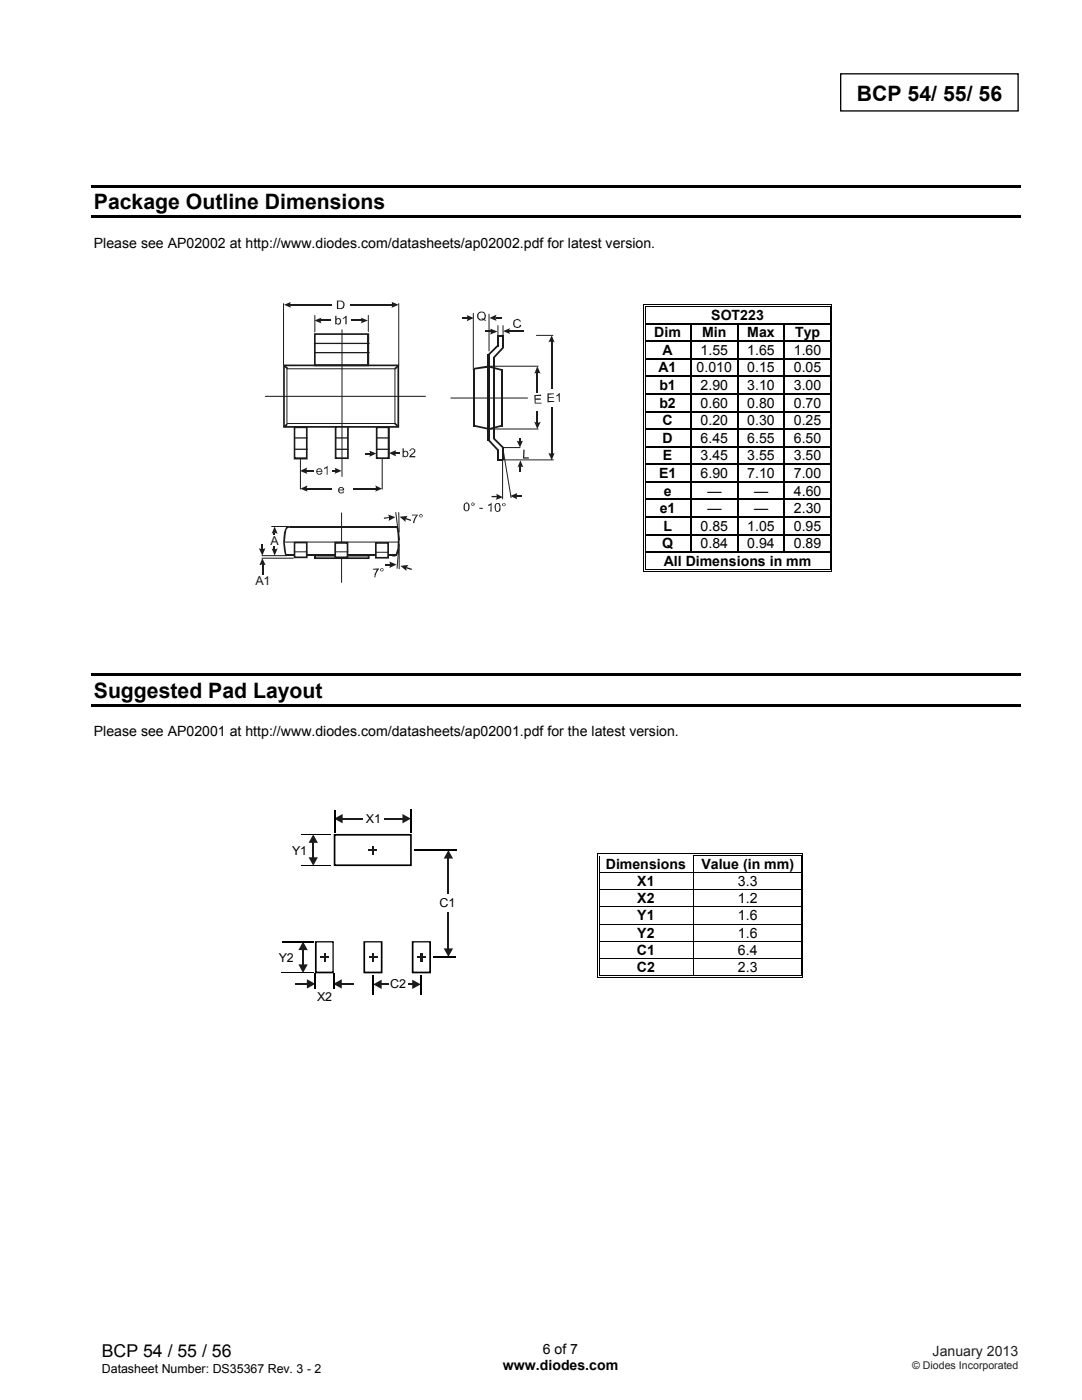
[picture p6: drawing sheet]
<svg xmlns="http://www.w3.org/2000/svg" width="216mm" height="279mm" viewBox="0 0 216 279" stroke-linecap="round" stroke-linejoin="round" font-family="sans-serif">
<path d="M167.7 14.7h35.5v7.4h-35.5z" fill="none" stroke="#000" stroke-width=".26"/>
<g fill="#000">
<path d="M18.2 36.9h185.5v.6h-185.5zM18.2 43h185.5v.6h-185.5zM128.3 60.7h.2v.5h-.2zM128.3 60.7h.5v.1h-.5zM128.3 64.5h.2v.2h-.2zM128.3 68h.2v.2h-.2zM128.3 71.5h.2v.2h-.2zM128.3 75h.2v.2h-.2zM128.3 78.5h.2v.3h-.2zM128.7 61h.1v.2h-.1zM128.7 64.5h.1v.2h-.1zM128.7 68h.1v.2h-.1z"/>
<path d="M128.7 71.5h.1v.2h-.1zM128.7 75h.1v.2h-.1zM128.7 78.5h.1v.3h-.1zM137.8 64.5h.2v.2h-.2zM137.8 68h.2v.2h-.2zM137.8 71.5h.2v.2h-.2zM137.8 75h.2v.2h-.2zM137.8 78.5h.2v.3h-.2zM147.1 64.5h.2v.2h-.2zM147.1 68h.2v.2h-.2zM147.1 71.5h.2v.2h-.2zM147.1 75h.2v.2h-.2z"/>
<path d="M147.1 78.5h.2v.3h-.2zM156.4 64.5h.2v.2h-.2zM156.4 68h.2v.2h-.2zM156.4 71.5h.2v.2h-.2zM156.4 75h.2v.2h-.2zM156.4 78.5h.2v.3h-.2zM165.5 60.7h.6v.1h-.6zM165.5 61h.2v.2h-.2zM165.5 64.5h.2v.2h-.2zM165.5 68h.2v.2h-.2zM165.5 71.5h.2v.2h-.2zM165.5 75h.2v.2h-.2z"/>
<path d="M165.5 78.5h.2v.3h-.2zM165.9 60.7h.2v.5h-.2zM165.9 64.5h.2v.2h-.2zM165.9 68h.2v.2h-.2zM165.9 71.5h.2v.2h-.2zM165.9 75h.2v.2h-.2zM165.9 78.5h.2v.3h-.2zM128.3 82h.2v.3h-.2zM128.3 85.5h.2v.3h-.2zM128.3 89h.2v.3h-.2zM128.3 92.5h.2v.3h-.2zM128.3 96h.2v.3h-.2z"/>
<path d="M128.3 99.5h.2v.3h-.2zM128.7 82h.1v.3h-.1zM128.7 85.5h.1v.3h-.1zM128.7 89h.1v.3h-.1zM128.7 92.5h.1v.3h-.1zM128.7 96h.1v.3h-.1zM128.7 99.5h.1v.3h-.1zM137.8 82h.2v.3h-.2zM137.8 85.5h.2v.3h-.2zM137.8 89h.2v.3h-.2zM137.8 92.5h.2v.3h-.2zM137.8 96h.2v.3h-.2z"/>
<path d="M137.8 99.5h.2v.3h-.2zM147.1 82h.2v.3h-.2zM147.1 85.5h.2v.3h-.2zM147.1 89h.2v.3h-.2zM147.1 92.5h.2v.3h-.2zM147.1 96h.2v.3h-.2zM147.1 99.5h.2v.3h-.2zM156.4 82h.2v.3h-.2zM156.4 85.5h.2v.3h-.2zM156.4 89h.2v.3h-.2zM156.4 92.5h.2v.3h-.2zM156.4 96h.2v.3h-.2z"/>
<path d="M156.4 99.5h.2v.3h-.2zM165.5 82h.2v.3h-.2zM165.5 85.5h.2v.3h-.2zM165.5 89h.2v.3h-.2zM165.5 92.5h.2v.3h-.2zM165.5 96h.2v.3h-.2zM165.5 99.5h.2v.3h-.2zM165.9 82h.2v.3h-.2zM165.9 85.5h.2v.3h-.2zM165.9 89h.2v.3h-.2zM165.9 92.5h.2v.3h-.2zM165.9 96h.2v.3h-.2z"/>
<path d="M165.9 99.5h.2v.3h-.2zM128.3 103.1h.2v.2h-.2zM128.3 106.6h.2v.2h-.2zM128.3 110.1h.2v.2h-.2zM128.3 113.9h.5v.2h-.5zM128.7 103.1h.1v.2h-.1zM128.7 106.6h.1v.2h-.1zM128.7 110.1h.1v.2h-.1zM128.7 113.6h.1v.2h-.1zM137.8 103.1h.2v.2h-.2zM137.8 106.6h.2v.2h-.2zM147.1 103.1h.2v.2h-.2z"/>
<path d="M147.1 106.6h.2v.2h-.2zM156.4 103.1h.2v.2h-.2zM156.4 106.6h.2v.2h-.2zM165.5 103.1h.2v.2h-.2zM165.5 106.6h.2v.2h-.2zM165.5 110.1h.2v.2h-.2zM165.5 113.9h.6v.2h-.6zM165.5 113.6h.2v.2h-.2zM165.9 103.1h.2v.2h-.2zM165.9 106.6h.2v.2h-.2zM165.9 110.1h.2v.2h-.2zM165.9 113.6h.2v.5h-.2z"/>
<path d="M18.2 134.4h185.5v.6h-185.5zM18.2 140.5h185.5v.6h-185.5z"/>
</g>
<g fill="none" stroke="#000" stroke-width=".2">
<path d="M128.4 61.2v3.3M128.4 64.7v3.3M128.4 68.2v3.3M128.4 71.7v3.3M128.4 75.2v3.3M128.4 78.8v3.2M128.8 61.2v3.3M128.8 64.7v3.3M128.8 68.2v3.3M128.8 71.7v3.3M128.8 75.2v3.3M128.8 78.8v3.2"/>
<path d="M128.8 60.7h36.7M128.8 61.1h36.7M165.6 61.2v3.3M165.6 64.7v3.3M165.6 68.2v3.3M165.6 71.7v3.3M165.6 75.2v3.3M165.6 78.8v3.2M166 61.2v3.3M166 64.7v3.3M166 68.2v3.3M166 71.7v3.3"/>
<path d="M166 75.2v3.3M166 78.8v3.2M128.4 82.3v3.2M128.4 85.8v3.2M128.4 89.3v3.2M128.4 92.8v3.2M128.4 96.3v3.2M128.4 99.8v3.3M128.8 82.3v3.2M128.8 85.8v3.2M128.8 89.3v3.2M128.8 92.8v3.2"/>
<path d="M128.8 96.3v3.2M128.8 99.8v3.3M165.6 82.3v3.2M165.6 85.8v3.2M165.6 89.3v3.2M165.6 92.8v3.2M165.6 96.3v3.2M165.6 99.8v3.3M166 82.3v3.2M166 85.8v3.2M166 89.3v3.2M166 92.8v3.2"/>
<path d="M166 96.3v3.2M166 99.8v3.3M128.4 103.3v3.3M128.4 106.8v3.3M128.4 110.3v3.8M128.8 103.3v3.3M128.8 106.8v3.3M128.8 110.3v3.3M128.8 114h36.7M128.8 113.7h36.7M165.6 103.3v3.3M165.6 106.8v3.3"/>
<path d="M165.6 110.3v3.3M166 103.3v3.3M166 106.8v3.3M166 110.3v3.3"/>
</g>
<g fill="none" stroke="#000" stroke-width=".25">
<path d="M128.8 64.6h9M128.8 68.1h9M128.8 71.6h9M128.8 75.1h9M128.8 78.6h9M137.9 64.7v3.3M137.9 68.2v3.3M137.9 71.7v3.3M137.9 75.2v3.3M137.9 78.8v3.2M138 64.6h9.1M138 68.1h9.1"/>
<path d="M138 71.6h9.1M138 75.1h9.1M138 78.6h9.1M147.2 64.7v3.3M147.2 68.2v3.3M147.2 71.7v3.3M147.2 75.2v3.3M147.2 78.8v3.2M147.3 64.6h9.1M147.3 68.1h9.1M147.3 71.6h9.1M147.3 75.1h9.1"/>
<path d="M147.3 78.6h9.1M156.5 64.7v3.3M156.5 68.2v3.3M156.5 71.7v3.3M156.5 75.2v3.3M156.5 78.8v3.2M156.6 64.6h8.9M156.6 68.1h8.9M156.6 71.6h8.9M156.6 75.1h8.9M156.6 78.6h8.9M128.8 82.1h9"/>
<path d="M128.8 85.6h9M128.8 89.2h9M128.8 92.6h9M128.8 96.2h9M128.8 99.7h9M137.9 82.3v3.2M137.9 85.8v3.2M137.9 89.3v3.2M137.9 92.8v3.2M137.9 96.3v3.2M137.9 99.8v3.3M138 82.1h9.1"/>
<path d="M138 85.6h9.1M138 89.2h9.1M138 92.6h9.1M138 96.2h9.1M138 99.7h9.1M147.2 82.3v3.2M147.2 85.8v3.2M147.2 89.3v3.2M147.2 92.8v3.2M147.2 96.3v3.2M147.2 99.8v3.3M147.3 82.1h9.1"/>
<path d="M147.3 85.6h9.1M147.3 89.2h9.1M147.3 92.6h9.1M147.3 96.2h9.1M147.3 99.7h9.1M156.5 82.3v3.2M156.5 85.8v3.2M156.5 89.3v3.2M156.5 92.8v3.2M156.5 96.3v3.2M156.5 99.8v3.3M156.6 82.1h8.9"/>
<path d="M156.6 85.6h8.9M156.6 89.2h8.9M156.6 92.6h8.9M156.6 96.2h8.9M156.6 99.7h8.9M128.8 103.2h9M128.8 106.7h9M128.8 110.2h36.7M137.9 103.3v3.3M137.9 106.8v3.3M138 103.2h9.1M138 106.7h9.1"/>
<path d="M147.2 103.3v3.3M147.2 106.8v3.3M147.3 103.2h9.1M147.3 106.7h9.1M156.5 103.3v3.3M156.5 106.8v3.3M156.6 103.2h8.9M156.6 106.7h8.9"/>
</g>
<g fill="#fff">
<path d="M119.6 170.8h18.7v3.3h-18.7z"/>
<path d="M120.1 170.8h17.6v3.3h-17.6z"/>
</g>
<path d="M119.1 170.3h.2v.5h-.2zM119.1 170.3h.5v.2h-.5zM119.5 170.6h.1v.2h-.1z" fill="#000"/>
<path d="M119.6 170.4h18.7M119.6 170.7h18.7" fill="none" stroke="#000" stroke-width=".2"/>
<path d="M119.6 170.8h18.7z" fill="#fff"/>
<path d="M138.3 170.8h.2zM138.3 170.3h.6v.2h-.6zM138.3 170.6h.6v.2h-.6zM159.8 170.3h.5v.2h-.5zM159.8 170.6h.1v.2h-.1zM160.1 170.3h.2v.5h-.2z" fill="#000"/>
<path d="M119.2 170.8v3.3M119.5 170.8v3.3M138.4 170.8v3.3M138.9 170.4h20.9M138.9 170.7h20.9M159.9 170.8v3.3M160.2 170.8v3.3" fill="none" stroke="#000" stroke-width=".2"/>
<g fill="#fff">
<path d="M119.6 174.2h18.7v3.3h-18.7z"/>
<path d="M120.1 174.2h17.6v3.3h-17.6z"/>
<path d="M138.5 174.2h21.2v3.3h-21.2z"/>
<path d="M139.1 174.2h20.2v3.3h-20.2z"/>
</g>
<path d="M119.1 174.1h.2v.1h-.2zM119.5 174.1h.1v.1h-.1zM159.8 174.1h.1v.1h-.1zM160.1 174.1h.2v.1h-.2z" fill="#000"/>
<path d="M119.2 174.2v3.3M119.5 174.2v3.3M119.6 174.2h40.2M138.4 174.2v3.3M159.9 174.2v3.3M160.2 174.2v3.3" fill="none" stroke="#000" stroke-width=".2"/>
<g fill="#fff">
<path d="M119.6 177.7h18.7v3.2h-18.7z"/>
<path d="M120.1 177.7h17.6v3.2h-17.6z"/>
<path d="M138.5 177.7h21.2v3.2h-21.2z"/>
<path d="M139.1 177.7h20.2v3.2h-20.2z"/>
</g>
<path d="M119.1 177.5h.2v.2h-.2zM119.5 177.5h.1v.2h-.1zM159.8 177.5h.1v.2h-.1zM160.1 177.5h.2v.2h-.2z" fill="#000"/>
<path d="M119.2 177.7v3.2M119.5 177.7v3.2M119.6 177.6h40.2M138.4 177.7v3.2M159.9 177.7v3.2M160.2 177.7v3.2" fill="none" stroke="#000" stroke-width=".2"/>
<g fill="#fff">
<path d="M119.6 181.1h18.7v3.2h-18.7z"/>
<path d="M120.1 181.1h17.6v3.2h-17.6z"/>
<path d="M138.5 181.1h21.2v3.2h-21.2z"/>
<path d="M139.1 181.1h20.2v3.2h-20.2z"/>
</g>
<path d="M119.1 180.9h.2v.2h-.2zM119.5 180.9h.1v.2h-.1zM159.8 180.9h.1v.2h-.1zM160.1 180.9h.2v.2h-.2z" fill="#000"/>
<path d="M119.2 181.1v3.2M119.5 181.1v3.2M119.6 181h40.2M138.4 181.1v3.2M159.9 181.1v3.2M160.2 181.1v3.2" fill="none" stroke="#000" stroke-width=".2"/>
<g fill="#fff">
<path d="M119.6 184.5h18.7v3.2h-18.7z"/>
<path d="M120.1 184.5h17.6v3.2h-17.6z"/>
<path d="M138.5 184.5h21.2v3.2h-21.2z"/>
<path d="M139.1 184.5h20.2v3.2h-20.2z"/>
</g>
<path d="M119.1 184.3h.2v.2h-.2zM119.5 184.3h.1v.2h-.1zM159.8 184.3h.1v.2h-.1zM160.1 184.3h.2v.2h-.2z" fill="#000"/>
<path d="M119.2 184.5v3.2M119.5 184.5v3.2M119.6 184.4h40.2M138.4 184.5v3.2M159.9 184.5v3.2M160.2 184.5v3.2" fill="none" stroke="#000" stroke-width=".2"/>
<g fill="#fff">
<path d="M119.6 187.9h18.7v3.3h-18.7z"/>
<path d="M120.1 187.9h17.6v3.3h-17.6z"/>
<path d="M138.5 187.9h21.2v3.3h-21.2z"/>
<path d="M139.1 187.9h20.2v3.3h-20.2z"/>
</g>
<path d="M119.1 187.7h.2v.2h-.2zM119.5 187.7h.1v.2h-.1zM159.8 187.7h.1v.2h-.1zM160.1 187.7h.2v.2h-.2z" fill="#000"/>
<path d="M119.2 187.9v3.3M119.5 187.9v3.3M119.6 187.8h40.2M138.4 187.9v3.3M159.9 187.9v3.3M160.2 187.9v3.3" fill="none" stroke="#000" stroke-width=".2"/>
<g fill="#fff">
<path d="M119.6 191.3h18.7v3.3h-18.7z"/>
<path d="M120.1 191.3h17.6v3.3h-17.6z"/>
<path d="M138.5 191.3h21.2v3.3h-21.2z"/>
<path d="M139.1 191.3h20.2v3.3h-20.2z"/>
</g>
<path d="M119.1 191.2h.2v.1h-.2zM119.1 194.9h.5v.2h-.5zM119.5 191.2h.1v.1h-.1zM119.5 194.6h.1v.2h-.1zM138.3 194.6h.6v.2h-.6zM159.8 191.2h.1v.1h-.1zM159.8 194.9h.5v.2h-.5zM159.8 194.6h.1v.2h-.1zM160.1 191.2h.2v.1h-.2zM160.1 194.6h.2v.5h-.2z" fill="#000"/>
<path d="M119.2 191.3v3.8M119.5 191.3v3.3M119.6 191.3h40.2M119.6 195h40.2M119.6 194.7h18.7M138.4 191.3v3.3M138.9 194.7h20.9M159.9 191.3v3.3M160.2 191.3v3.3" fill="none" stroke="#000" stroke-width=".2"/>
<g fill="#fff">
<path d="M79.3 89.3h3.5v2.8h-3.5z"/>
<path d="M51.1 112.5h2.8v3.5h-2.8z"/>
<path d="M101.9 91.9h2.8v2.4h-2.8z"/>
<path d="M102 64.2h5v2.8h-5z"/>
<path d="M95.2 64.2h2.1v1.7h-2.1z"/>
<path d="M81.2 102.4h4v2.4h-4z"/>
<path d="M74.1 112.1h3.9v2.3h-3.9z"/>
<path d="M103.5 94.1h5.7v2.3h-5.7z"/>
</g>
<g fill="#1f1a17">
<path d="M80.3 89.5h.3v.6a.62 .62 0 0 1 .9 .3l-.2 .7a.61 .61 0 0 1-.8 0v.2h-.2zM80.7 90.3l-.2 .3 .1 .3 .3 .2 .4-.3v-.4l-.4-.3z" fill-rule="evenodd"/>
<path d="M81.8 89.7l.3-.2h.4l.4 .2v.5l-.2 .2-.7 .5 .9 .1v.3h-1.2a1.17 1.17 0 0 1 .8-1l.2-.3-.3-.3h-.4l-.1 .3h-.2z" fill-rule="evenodd"/>
<path d="M104.4 89.7h.3l-.1 1.6h.9v.2h-1.1z" fill-rule="evenodd"/>
<path d="M92.8 100.4l.3-.2 .2 .1a1.15 1.15 0 0 1 .3 1.4l-.3 .3h-.5a1.25 1.25 0 0 1 0-1.6zM92.8 100.6v1.2l.5 .1a1.15 1.15 0 0 0 0-1.4z" fill-rule="evenodd"/>
<path d="M94 100.6a.35 .35 0 0 1 .7 0 .35 .35 0 0 1-.7 0zM94.1 100.6a.25 .25 0 0 0 .5 0 .25 .25 0 0 0-.5 0z" fill-rule="evenodd"/>
<path d="M95.6 101.3h.7v.3l-.7-.1z" fill-rule="evenodd"/>
<path d="M97.4 100.8l.7-.5v1.8h-.3l.1-1.3-.5 .2z" fill-rule="evenodd"/>
<path d="M98.9 100.5l.7-.1 .2 .2 .1 1.2-.3 .3a.55 .55 0 0 1-.8-.4l-.1-.7zM99 100.7l-.1 .9 .4 .4a.97 .97 0 0 0 .1-1.4z" fill-rule="evenodd"/>
<path d="M100.3 100.5l.4-.1 .2 .4-.2 .2h-.3l-.2-.2zM100.5 100.5l-.1 .3 .2 .1 .2-.1-.2-.3z" fill-rule="evenodd"/>
<path d="M82.2 102.7h1.2l-.5 .9-.2 .8h-.3v-.3l.7-1.2h-.9z" fill-rule="evenodd"/>
<path d="M83.6 102.9a.35 .35 0 0 1 .7 0 .35 .35 0 0 1-.7 0zM83.8 102.9l.1 .2 .3-.1-.1-.2z" fill-rule="evenodd"/>
<path d="M74.4 113.5l1.2-.1-.5 1-.2 .8h-.2v-.5l.5-1h-.8z" fill-rule="evenodd"/>
<path d="M75.8 113.7a.4 .4 0 0 1 .8 0 .4 .4 0 0 1-.8 0zM76 113.7a.25 .25 0 0 0 .5 0 .25 .25 0 0 0-.5 0z" fill-rule="evenodd"/>
<path d="M95.6 62.3a.89 .89 0 0 1 1.2 .2 .89 .89 0 0 1-.2 1.2l.4 .2-.1 .2-.4-.2a.91 .91 0 0 1-1.2-.4 .91 .91 0 0 1 .3-1.2zM95.6 62.5l-.1 .3v.6l.6 .4 .2-.1-.2-.1v-.1l.4 .1a.69 .69 0 0 0 .1-1 .69 .69 0 0 0-1-.1z" fill-rule="evenodd"/>
<path d="M102.6 63.9l.2-.1a.73 .73 0 0 1 1.1 .3l-.1 .1-.4-.3h-.4l-.3 .3v.7a.65 .65 0 0 0 .9 .3l.2-.4 .2 .1-.1 .3a.93 .93 0 0 1-1.3 0l-.2-.4z" fill-rule="evenodd"/>
</g>
<path d="M56.7 72.9h22.8v12.3h-22.8z" fill="#fff"/>
<path d="M79.3 72.9h.4v12.3h-.4zM79.5 85.2h.2v.2h-.2zM56.7 85h22.8v.4h-22.8zM56.5 85.2h.2v.2h-.2zM56.5 72.9h.3v12.3h-.3zM56.5 72.7h.2v.2h-.2zM56.7 72.7h22.8v.4h-22.8zM79.5 72.7h.2v.2h-.2z" fill="#1f1a17"/>
<path d="M58.8 85.3h2.4v6.1h-2.4z" fill="#fff"/>
<path d="M58.8 85h2.4v.4h-2.4zM61.2 85h.2v.3h-.2zM61 85.3h.4v6.1h-.4zM61.2 91.4h.2v.3h-.2zM58.8 91.3h2.4v.4h-2.4zM58.6 91.4h.2v.3h-.2zM58.6 85.3h.3v6.1h-.3zM58.6 85h.2v.3h-.2z" fill="#1f1a17"/>
<path d="M62.8 110.9h10.8v.5h-10.8z" fill="#fff"/>
<path d="M62.8 110.7h10.8v.4h-10.8zM73.6 110.7h.1v.2h-.1zM73.4 110.9h.3v.5h-.3zM73.6 111.4h.1v.2h-.1zM62.8 111.2h10.8v.4h-10.8zM62.7 111.4h.1v.2h-.1zM62.7 110.9h.3v.5h-.3zM62.7 110.7h.1v.2h-.1z" fill="#1f1a17"/>
<path d="M67 85.2h2.4v6.2h-2.4z" fill="#fff"/>
<path d="M67 85h2.4v.4h-2.4zM69.4 85h.2v.2h-.2zM69.3 85.2h.3v6.2h-.3zM69.4 91.4h.2v.2h-.2zM67 91.3h2.4v.3h-2.4zM66.8 91.4h.2v.2h-.2zM66.8 85.2h.3v6.2h-.3zM66.8 85h.2v.2h-.2z" fill="#1f1a17"/>
<path d="M75.2 85.3h2.3v6.1h-2.3z" fill="#fff"/>
<path d="M75.2 85.1h2.3v.3h-2.3zM77.5 85.1h.3v.2h-.3zM77.4 85.3h.4v6.1h-.4zM77.5 91.4h.3v.2h-.3zM75.2 91.3h2.3v.3h-2.3zM75 91.4h.2v.2h-.2zM75 85.3h.3v6.1h-.3zM75 85.1h.2v.2h-.2z" fill="#1f1a17"/>
<path d="M57.3 73.6h21.5v10.9h-21.5z" fill="#fff"/>
<path d="M57.3 73.6h21.5v10.9h-21.5zM78.8 73.6h.1" fill="none" stroke="#1f1a17" stroke-width=".2"/>
<g fill="#1f1a17">
<path d="M56.6 85.1l.6-.6 .2 .3-.6 .6z"/>
<path d="M56.9 72.9l.6 .5-.2 .3-.6-.5z"/>
<path d="M78.7 73.4l.6-.5 .3 .3-.6 .5z"/>
<path d="M78.9 84.3l.6 .6-.2 .3-.7-.6z"/>
</g>
<path d="M58.8 87.4h2.5M58.8 89.7h2.5M67 87.4h2.4M67.1 89.7h2.4M75.2 89.7h2.4M75.2 87.4h2.4" fill="none" stroke="#1f1a17" stroke-width=".25"/>
<g fill="none" stroke="#1f1a17" stroke-width=".2">
<path d="M52.9 79.1h32M56.6 60.6v12.2M62.8 62.9v3.4M73.5 62.9v3.3M79.6 60.6v12.2M90 79.4h15.3M94.4 62.5v11.4M97.6 73.1h9.8M99.4 65v2.1M100.4 65v2M107 66.9h3.3M59.9 91.5v6.1"/>
<path d="M76.3 91.5v6.1M97.7 85.6h9.7M99.4 89.7v2M100.3 89.3h3.5M100.3 89.2v10.4M100.4 89.7l1.6 9.6M100.4 91.8h10M56.8 108.2h22.8M66.9 110.1h2.5M68.2 102.4v13.8M79 102.3l.5 4M79.6 102.3l.1 3.9"/>
<path d="M79.6 109.5l-.4 3.9M79.7 108.7v4.8"/>
</g>
<path d="M94.5 73.7v11.4M99.4 66.9v2.2M100.1 73.7v11.4M100.4 66.9v2.6" fill="none" stroke="#1f1a17" stroke-width=".34"/>
<path d="M97.5 70.7v17.2" fill="none" stroke="#1f1a17" stroke-width=".42"/>
<path d="M99.4 66.8h1v.4h-1z" fill="#1f1a17"/>
<path d="M99.4 89.8v2.1M100.4 89.3v2.6" fill="none" stroke="#1f1a17" stroke-width=".34"/>
<g fill="#1f1a17">
<path d="M97.6 87.7l2 2.1-.2 .3-2.1-2.2z"/>
<path d="M97.3 70.7l2.1-2 .2 .3-2 2z"/>
<path d="M100.3 69.2l.2 .3-1.8 2-.3-.3z"/>
<path d="M98.7 87.4l1.8 1.8-.2 .3-1.9-1.8z"/>
<path d="M99.4 91.6h.9v.3h-.9z"/>
</g>
<path d="M98.6 71.3v16.4" fill="none" stroke="#1f1a17" stroke-width=".34"/>
<g fill="#1f1a17">
<path d="M97.7 73l2.5 .7-.1 .3-2.5-.7z"/>
<path d="M94.5 73.4l3.2-.5v.4l-3.1 .5z"/>
<path d="M94.5 84.8l3.2 .6-.1 .4-3.2-.7z"/>
<path d="M97.6 85.4l2.5-.6 .1 .3-2.5 .7z"/>
</g>
<path d="M97.6 62.7v7.3M52.3 110.9h4.7M52.3 111.4h6.2M54.2 105.1h3.3" fill="none" stroke="#1f1a17" stroke-width=".2"/>
<path d="M57.9 105.2h21.2" fill="none" stroke="#1f1a17" stroke-width=".34"/>
<g fill="#1f1a17">
<path d="M57.2 110.6v.5zM57.2 110.6v.2zM56.5 108.3h.3l.4 2.8-.4-.5z"/>
<path d="M79.1 105v.4zM79.1 105l.2 .1a4.4 4.4 0 0 1 .5 2.7h-.4l-.2-2.1-.1-.3z"/>
<path d="M57.8 105h.2v.3h-.2zM57.1 105.2l.2-.2h.5v.3l-.6 .4-.4 2.7-.3-.1a6.3 6.3 0 0 1 .6-3.1z"/>
<path d="M78.2 110.7h.3v.4h-.2zM79.4 107.7h.3l-.1 2a1.18 1.18 0 0 1-1.1 1.4v-.4l.4-.1a4.5 4.5 0 0 0 .5-2.9z"/>
</g>
<path d="M57.2 110.8h22" fill="none" stroke="#1f1a17" stroke-width=".34"/>
<path d="M66.9 108.3h2.4v3h-2.4z" fill="#fff"/>
<path d="M66.9 108.1h2.4v.4h-2.4zM69.3 108.1h.2v.2h-.2zM69.2 108.3h.3v3h-.3zM69.3 111.3h.2v.2h-.2zM66.9 111.1h2.4v.4h-2.4zM66.7 111.3h.2v.2h-.2zM66.7 108.3h.4v3h-.4zM66.7 108.1h.2v.2h-.2z" fill="#1f1a17"/>
<path d="M56.7 60.8l1.4-.6-.2 .2v.8l.2 .2z" fill-rule="evenodd" fill="#1f1a17"/>
<path d="M57.8 60.8h20.5" fill="none" stroke="#1f1a17" stroke-width=".25"/>
<g fill="#1f1a17">
<path d="M78.1 60.2l1.5 .6-1.5 .6 .2-.5z" fill-rule="evenodd"/>
<path d="M59.9 97.5l1.5-.6-.2 .3v.6l.2 .3z" fill-rule="evenodd"/>
</g>
<path d="M61.1 97.5h14" fill="none" stroke="#1f1a17" stroke-width=".25"/>
<g fill="#1f1a17">
<path d="M74.8 96.9l1.5 .6-1.5 .6 .2-.2v-.8z" fill-rule="evenodd"/>
<path d="M109.4 90.3l.3 .2h.7l.3-.2-.6 1.6z" fill-rule="evenodd"/>
</g>
<path d="M110 68.1v22.5" fill="none" stroke="#1f1a17" stroke-width=".25"/>
<g fill="#1f1a17">
<path d="M110.1 66.9l.6 1.5-.3-.2h-.7l-.3 .2z" fill-rule="evenodd"/>
<path d="M106.6 84.2l.4 .1h.5l.4-.1-.7 1.4z" fill-rule="evenodd"/>
</g>
<path d="M107.3 74.4v9.9" fill="none" stroke="#1f1a17" stroke-width=".25"/>
<g fill="#1f1a17">
<path d="M107.2 73.1l.7 1.5-.3-.2h-.7l-.3 .2z" fill-rule="evenodd"/>
<path d="M59.9 94l1.4-.7-.2 .4 .2 .9z" fill-rule="evenodd"/>
</g>
<path d="M61.1 93.9h5.9" fill="none" stroke="#1f1a17" stroke-width=".25"/>
<g fill="#1f1a17">
<path d="M66.7 93.3l1.5 .7-1.5 .6 .2-.3v-.7z" fill-rule="evenodd"/>
<path d="M54.2 109.5a1.05 1.05 0 0 0 1.2 0l-.6 1.4z" fill-rule="evenodd"/>
</g>
<path d="M54.8 106.3v3.3" fill="none" stroke="#1f1a17" stroke-width=".25"/>
<path d="M54.8 105.1l.6 1.4a1.05 1.05 0 0 0-1.2 0z" fill-rule="evenodd" fill="#1f1a17"/>
<path d="M52.4 112.6v2.1" fill="none" stroke="#1f1a17" stroke-width=".25"/>
<g fill="#1f1a17">
<path d="M52.3 111.4l.7 1.4-.3-.1h-.6l-.3 .1z" fill-rule="evenodd"/>
<path d="M51.7 109.5h1.2l-.6 1.4z" fill-rule="evenodd"/>
<path d="M73.7 89.9l1.4 .6-1.4 .7 .1-.4v-.5z" fill-rule="evenodd"/>
<path d="M103.8 91.9l.6 1.4-.2-.2h-.8l-.1 .2z" fill-rule="evenodd"/>
<path d="M93.1 62.9l1.4 .6-1.4 .6 .2-.3v-.6z" fill-rule="evenodd"/>
<path d="M97.8 65.6l1.5 .6-1.5 .6 .2-.6z" fill-rule="evenodd"/>
<path d="M77.7 112.1l1.4 .6-1.4 .6a1.27 1.27 0 0 0 0-1.2z" fill-rule="evenodd"/>
<path d="M77.4 102.7l1.5 .5-1.4 .8 .1-1z" fill-rule="evenodd"/>
<path d="M99 98.6l1.4 .6-1.5 .5 .2-.3z" fill-rule="evenodd"/>
<path d="M79.9 112.9l1.6-.1-.4 .5v.6z" fill-rule="evenodd"/>
<path d="M79.7 103.1l1.6-.1-.3 .4-.1 .7z" fill-rule="evenodd"/>
<path d="M101.8 99l1.5-.6-.2 .3v.6l.2 .4z" fill-rule="evenodd"/>
<path d="M77.6 90.4l1.5-.6-.2 .4 .2 .9z" fill-rule="evenodd"/>
<path d="M103.1 87.9l.3 .2h.6l.4-.2-.6 1.4z" fill-rule="evenodd"/>
<path d="M97.7 63.5l1.4-.7-.2 .3v.6l.2 .4z" fill-rule="evenodd"/>
</g>
<g fill="#1f1a17">
<path d="M52.2 108.6h.2v1h-.2z"/>
<path d="M72.9 90.4h.9v.3h-.9z"/>
<path d="M103.7 93h.2v1.1h-.2z"/>
<path d="M92.3 63.4h1v.2h-1z"/>
<path d="M96.8 66h1.2v.3h-1.2z"/>
<path d="M76.8 112.6h1.1v.2h-1.1z"/>
<path d="M76.6 103.3l1-.1 .1 .2-1.1 .1z"/>
<path d="M98.1 99h1.1l-.1 .2h-1z"/>
<path d="M81.2 113.2l1 .3-.1 .3-1-.4z"/>
<path d="M81 103.4l1 .3v.3l-1.1-.4z"/>
<path d="M103.1 98.9h1.1v.2h-1.1z"/>
<path d="M78.9 90.3h.9v.3h-.9z"/>
<path d="M103.6 87.4h.2v.7h-.2z"/>
<path d="M98.9 63.3h1.2v.2h-1.2z"/>
</g>
<path d="M101.6 66.1h3" fill="none" stroke="#1f1a17" stroke-width=".25"/>
<g fill="#1f1a17">
<path d="M100.4 66.1l1.4-.6-.2 .2v.7l.2 .3z" fill-rule="evenodd"/>
<path d="M62.7 64l1.5-.6-.2 .2v.7l.2 .3z" fill-rule="evenodd"/>
</g>
<path d="M64 63.9h8.2" fill="none" stroke="#1f1a17" stroke-width=".25"/>
<path d="M72 63.4l1.4 .6-1.4 .6 .1-.3v-.7z" fill-rule="evenodd" fill="#1f1a17"/>
<path d="M66.4 59.6h3.4v1.9h-3.4z" fill="#fff"/>
<path d="M67.2 60h1a.89 .89 0 0 1 .6 .8 .89 .89 0 0 1-.6 .9h-1zM67.5 60.2v1.3h.5a.7 .7 0 0 0 .5-.6 .7 .7 0 0 0-.3-.7z" fill-rule="evenodd" fill="#1f1a17"/>
<path d="M66.1 62.9h4v1.8h-4z" fill="#fff"/>
<g fill="#1f1a17">
<path d="M66.9 63h.2v.6l.4-.1a.63 .63 0 0 1 .6 .8 .63 .63 0 0 1-1 .3l-.2 .1zM67.3 63.7l-.2 .3v.5l.4 .1 .3-.3v-.4l-.3-.3z" fill-rule="evenodd"/>
<path d="M68.4 63.5l.8-.5v1.7h-.3v-1.3l-.3 .2h-.2z" fill-rule="evenodd"/>
</g>
<path d="M66.3 96.6h4.1v2.4h-4.1z" fill="#fff"/>
<path d="M67.5 97.5l.3-.3h.5l.4 .3v.4h-1.1l.3 .4h.4l.1-.3 .3 .1-.1 .2-.3 .2h-.5l-.3-.4zM67.9 97.4l-.2 .3h.7l-.2-.3z" fill-rule="evenodd" fill="#1f1a17"/>
<path d="M62.7 92.6h3.4v2.8h-3.4z" fill="#fff"/>
<g fill="#1f1a17">
<path d="M63.2 93.6l.3-.1h.4l.3 .1 .1 .5h-1l.1 .4 .2 .1 .7-.3-.4 .4h-.4a.72 .72 0 0 1-.3-1.1zM63.3 93.8v.2h.8v-.2l-.3-.2z" fill-rule="evenodd"/>
<path d="M64.7 93.4l.7-.4v1.7h-.2v-1.3l-.5 .2z" fill-rule="evenodd"/>
</g>
<g fill="#fff">
<path d="M53.9 106.8h1.8v2.2h-1.8z"/>
<path d="M108.6 77.7h2.8v3.6h-2.8z"/>
</g>
<g fill="#1f1a17">
<path d="M109.2 78.5h1.3v.2l-1 .1v.5h1v.1h-1v.6h1.1v.2l-1.4 .1z" fill-rule="evenodd"/>
<path d="M111 78.9l.7-.5v1.8h-.2l-.1-1.4-.3 .3z" fill-rule="evenodd"/>
</g>
<path d="M106.2 78.4h2.8v3.5h-2.8z" fill="#fff"/>
<path d="M106.6 78.8h1.4v.2h-1.1v.5h1v.3h-1v.6h1.2v.1h-1.4z" fill-rule="evenodd" fill="#1f1a17"/>
<path d="M67 110.1h2.3" fill="none" stroke="#1f1a17" stroke-width=".2"/>
<path d="M75 108.4h2.4v2.9h-2.4z" fill="#fff"/>
<path d="M75 108.2h2.4v.3h-2.4zM77.4 108.2h.2v.2h-.2zM77.3 108.4h.3v2.9h-.3zM77.4 111.3h.2v.2h-.2zM75 111.1h2.4v.4h-2.4zM74.8 111.3h.2v.2h-.2zM74.8 108.4h.4v2.9h-.4zM74.8 108.2h.2v.2h-.2z" fill="#1f1a17"/>
<path d="M75 110.2h2.5" fill="none" stroke="#1f1a17" stroke-width=".2"/>
<path d="M58.8 108.3h2.4v2.9h-2.4z" fill="#fff"/>
<path d="M58.8 108.1h2.4v.3h-2.4zM61.2 108.1h.2v.2h-.2zM61 108.3h.4v2.9h-.4zM61.2 111.2h.2v.2h-.2zM58.8 111.1h2.4v.3h-2.4zM58.6 111.2h.2v.2h-.2zM58.6 108.3h.3v2.9h-.3zM58.6 108.1h.2v.2h-.2z" fill="#1f1a17"/>
<path d="M58.7 110.1h2.5" fill="none" stroke="#1f1a17" stroke-width=".2"/>
<path d="M62.8 66.7h10.7v6.2h-10.7z" fill="#fff"/>
<path d="M62.8 66.5h10.7v.3h-10.7zM73.5 66.5h.2v.2h-.2zM73.2 66.7h.5v6.2h-.5zM73.5 72.9h.2v.2h-.2zM62.8 72.7h10.7v.4h-10.7zM62.7 72.9h.1v.2h-.1zM62.7 66.7h.3v6.2h-.3zM62.7 66.5h.1v.2h-.1z" fill="#1f1a17"/>
<path d="M62.7 68.5h11M62.8 70.4h10.9M62.9 62.4h10.6" fill="none" stroke="#1f1a17" stroke-width=".25"/>
<path d="M68.2 65.8v29.3" fill="none" stroke="#1f1a17" stroke-width=".2"/>
<path d="M62.8 61.9h10.9v.7h-10.9z" fill="#fff"/>
<path d="M89.5 169.7l.9 1.6h-1.9l1-1.6 .9 1.6z" fill-rule="evenodd" fill="#1f1a17"/>
<path d="M89.5 171.3v18.1" fill="none" stroke="#1f1a17" stroke-width=".34"/>
<g fill="#1f1a17">
<path d="M88.5 189.3h1.9l-.9 1.7 .9-1.7-.9 1.7z" fill-rule="evenodd"/>
<path d="M60.5 187.9l.9 1.7h-1.9l1-1.7 .9 1.7z" fill-rule="evenodd"/>
</g>
<path d="M60.5 189.4v3.2" fill="none" stroke="#1f1a17" stroke-width=".34"/>
<path d="M59.5 192.5h1.9l-.9 1.7 .9-1.7-.9 1.7z" fill-rule="evenodd" fill="#1f1a17"/>
<path d="M58.9 196.4h2.4" fill="none" stroke="#1f1a17" stroke-width=".34"/>
<path d="M61.2 195.4l1.7 1-1.7 .9v-1.9l1.7 1z" fill-rule="evenodd" fill="#1f1a17"/>
<path d="M68 196.4h2.5" fill="none" stroke="#1f1a17" stroke-width=".34"/>
<g fill="#1f1a17">
<path d="M66.5 196.4l1.7-1v1.9z" fill-rule="evenodd"/>
<path d="M66.7 163.4l1.7-.9v1.8l-1.7-.9 1.7-.9z" fill-rule="evenodd"/>
</g>
<path d="M68.2 163.4h12.3" fill="none" stroke="#1f1a17" stroke-width=".34"/>
<g fill="#1f1a17">
<path d="M80.3 162.5l1.7 .9-1.7 .9v-1.8l1.7 .9z" fill-rule="evenodd"/>
<path d="M74.5 196.4l1.7-.9v1.9l-1.7-1 1.7-.9z" fill-rule="evenodd"/>
</g>
<path d="M76 196.4h6.4" fill="none" stroke="#1f1a17" stroke-width=".34"/>
<path d="M82.3 195.5l1.7 .9-1.7 1v-1.9l1.7 .9z" fill-rule="evenodd" fill="#1f1a17"/>
<path d="M66.8 166.6h15.2v6.1h-15.2z" fill="#fff"/>
<path d="M66.8 172.5h15.2v.3h-15.2zM82 172.7h.2v.1h-.2zM81.8 166.6h.4v6.1h-.4zM82 166.4h.2v.2h-.2zM66.8 166.4h15.2v.4h-15.2zM66.6 166.4h.2v.2h-.2zM66.6 166.6h.3v6.1h-.3zM66.6 172.7h.2v.1h-.2z" fill="#000"/>
<path d="M72.7 188h3.5v6.1h-3.5z" fill="#fff"/>
<path d="M72.7 193.9h3.5v.3h-3.5zM76.2 194.1h.1v.1h-.1zM76 188h.3v6.1h-.3zM76.2 187.8h.1v.2h-.1zM72.7 187.8h3.5v.3h-3.5zM72.5 187.8h.2v.2h-.2zM72.5 188h.4v6.1h-.4zM72.5 194.1h.2v.1h-.2z" fill="#000"/>
<path d="M74 169.7h.6M74.4 169.9v.5M74.4 190.9v.6" fill="none" stroke="#000" stroke-width=".2"/>
<path d="M74.4 169.1v.1" fill="none" stroke="#000" stroke-width=".2"/>
<path d="M82.3 188h3.5v6.1h-3.5z" fill="#fff"/>
<path d="M82.3 193.9h3.5v.3h-3.5zM85.8 194.1h.2v.1h-.2zM85.7 188h.3v6.1h-.3zM85.8 187.8h.2v.2h-.2zM82.3 187.8h3.5v.3h-3.5zM82.2 187.8h.1v.2h-.1zM82.2 188h.3v6.1h-.3zM82.2 194.1h.1v.1h-.1z" fill="#000"/>
<path d="M63 188h3.5v6.1h-3.5z" fill="#fff"/>
<path d="M63 193.9h3.5v.3h-3.5zM66.5 194.1l.1 .1zM66.3 188h.3v6.1h-.3zM66.5 187.8l.1 .2zM63 187.8h3.5v.3h-3.5zM62.8 187.8h.2v.2h-.2zM62.8 188h.4v6.1h-.4zM62.8 194.1h.2v.1h-.2z" fill="#000"/>
<path d="M60 166.6h6M60 172.7h6M56.2 194.1h6.4M64.5 191h.1M65 191h.1M73.9 191h.1M74.3 191h.6M83.3 191h.6M84.1 190.9h.1M84.1 191.3v.5M84.2 191h.1M84.6 191h.1" fill="none" stroke="#000" stroke-width=".2"/>
<path d="M66.8 161.6v4.6M82.6 169.6h8.5M56.3 188h6.3M62.9 194.3v3.1M66.5 194.2v3.2M74.4 194.7v3.8M84 194.7v3.8" fill="none" stroke="#000" stroke-width=".25"/>
<path d="M82 161.6v4.7" fill="none" stroke="#000" stroke-width=".34"/>
<path d="M86.4 191h4.6" fill="none" stroke="#000" stroke-width=".23"/>
<g fill="#fff">
<path d="M90.9 179.7h1.8v2h-1.8z"/>
<path d="M86.7 178.4h5.9v3.5h-5.9z"/>
<path d="M72.4 161.9h4.1v3h-4.1z"/>
<path d="M77.6 194.6h3.7v3.5h-3.7z"/>
</g>
<g fill="#1f1a17">
<path d="M73.5 169.5h1.8v.3h-1.8z"/>
<path d="M63.9 190.9h1.8v.3h-1.8z"/>
<path d="M83.2 190.9h1.8v.3h-1.8z"/>
<path d="M73.6 190.9h1.8v.3h-1.8z"/>
<path d="M74.2 168.8h.3v1.7h-.3z"/>
<path d="M64.6 190.2h.4v1.8h-.4z"/>
<path d="M83.9 190.2h.4v1.7h-.4z"/>
<path d="M74.3 190.2h.3v1.8h-.3z"/>
</g>
<path d="M62.5 166.5l.9 1.7h-1.8l.9-1.7 .9 1.7z" fill-rule="evenodd" fill="#1f1a17"/>
<path d="M62.5 168.1v3.2" fill="none" stroke="#1f1a17" stroke-width=".34"/>
<path d="M61.6 171.1h1.8l-.9 1.7 .9-1.7-.9 1.7z" fill-rule="evenodd" fill="#1f1a17"/>
<g font-size="4.2">
<text x="171" y="20.1">BCP 54/ 55/ 56</text>
<text x="18.7" y="41.8">Package Outline Dimensions</text>
<text x="18.7" y="139.3">Suggested Pad Layout</text>
</g>
<text font-size="3.5" x="20.3" y="270.9">BCP 54 / 55 / 56</text>
<g font-size="2.8">
<text x="18.7" y="49.4">Please see AP02002 at http://www.diodes.com/datasheets/ap02002.pdf for latest version.</text>
<text x="141.9" y="63.8">SOT223</text>
<text x="130.6" y="67.3">Dim</text>
<text x="132.2" y="70.8">A</text>
<text x="139.8" y="70.8">1.55</text>
<text x="140.1" y="67.3">Min</text>
<text x="149.1" y="70.8">1.65</text>
<text x="149.1" y="67.3">Max</text>
<text x="158.4" y="70.8">1.60</text>
<text x="158.7" y="67.3">Typ</text>
<text x="131.4" y="74.3">A1</text>
<text x="131.6" y="77.9">b1</text>
<text x="139" y="74.3">0.010</text>
<text x="139.8" y="77.9">2.90</text>
<text x="149.1" y="74.3">0.15</text>
<text x="149.1" y="77.9">3.10</text>
<text x="158.4" y="74.3">0.05</text>
<text x="158.4" y="77.9">3.00</text>
<text x="131.6" y="81.4">b2</text>
<text x="139.8" y="81.4">0.60</text>
<text x="149.1" y="81.4">0.80</text>
<text x="158.4" y="81.4">0.70</text>
<text x="132.2" y="84.9">C</text>
<text x="132.2" y="88.4">D</text>
<text x="139.8" y="84.9">0.20</text>
<text x="139.8" y="88.4">6.45</text>
<text x="149.1" y="84.9">0.30</text>
<text x="149.1" y="88.4">6.55</text>
<text x="158.4" y="84.9">0.25</text>
<text x="158.4" y="88.4">6.50</text>
<text x="131.5" y="95.4">E1</text>
<text x="132.3" y="91.9">E</text>
<text x="139.8" y="91.9">3.45</text>
<text x="139.8" y="95.4">6.90</text>
<text x="149.1" y="91.9">3.55</text>
<text x="149.1" y="95.4">7.10</text>
<text x="158.4" y="91.9">3.50</text>
<text x="158.4" y="95.4">7.00</text>
<text x="132.4" y="98.9">e</text>
<text x="141.1" y="98.9">—</text>
<text x="150.5" y="98.9">—</text>
<text x="158.4" y="98.9">4.60</text>
<text x="131.7" y="102.4">e1</text>
<text x="132.4" y="105.9">L</text>
<text x="139.8" y="105.9">0.85</text>
<text x="141.1" y="102.4">—</text>
<text x="149.1" y="105.9">1.05</text>
<text x="150.5" y="102.4">—</text>
<text x="158.4" y="105.9">0.95</text>
<text x="158.4" y="102.4">2.30</text>
<text x="132.1" y="109.4">Q</text>
<text x="132.4" y="112.9">All Dimensions in mm</text>
<text x="139.8" y="109.4">0.84</text>
<text x="149.1" y="109.4">0.94</text>
<text x="158.4" y="109.4">0.89</text>
<text x="18.7" y="146.9">Please see AP02001 at http://www.diodes.com/datasheets/ap02001.pdf for the latest version.</text>
<text x="120.9" y="173.4">Dimensions</text>
<text x="140" y="173.4">Value (in mm)</text>
<text x="127.2" y="176.8">X1</text>
<text x="147.3" y="176.8">3.3</text>
<text x="127.2" y="180.3">X2</text>
<text x="127.2" y="183.7">Y1</text>
<text x="147.3" y="180.3">1.2</text>
<text x="147.3" y="183.7">1.6</text>
<text x="127.1" y="190.5">C1</text>
<text x="127.2" y="187.1">Y2</text>
<text x="147.3" y="187.1">1.6</text>
<text x="147.3" y="190.5">6.4</text>
<text x="127.1" y="194">C2</text>
<text x="147.3" y="194">2.3</text>
<text x="100.3" y="273.5">www.diodes.com</text>
<text x="108.3" y="270.2">6 of 7</text>
</g>
<text font-size="2.8" fill="#231f20" x="186.1" y="270.6">January 2013</text>
<g font-size="2.5" fill="#1f1a17">
<text x="54" y="108.9">A</text>
<text x="51" y="116.7">A1</text>
</g>
<g font-size="2.5">
<text x="73" y="164.2">X1</text>
<text x="58.3" y="170.6">Y1</text>
<text x="87.7" y="181">C1</text>
<text x="55.6" y="192">Y2</text>
<text x="77.9" y="197.1">C2</text>
<text x="63.3" y="199.8">X2</text>
<text x="20.3" y="274">Datasheet Number: DS35367 Rev. 3 - 2</text>
</g>
<text font-size="2.1" fill="#231f20" x="182" y="273.2">© Diodes Incorporated</text>
</svg>
